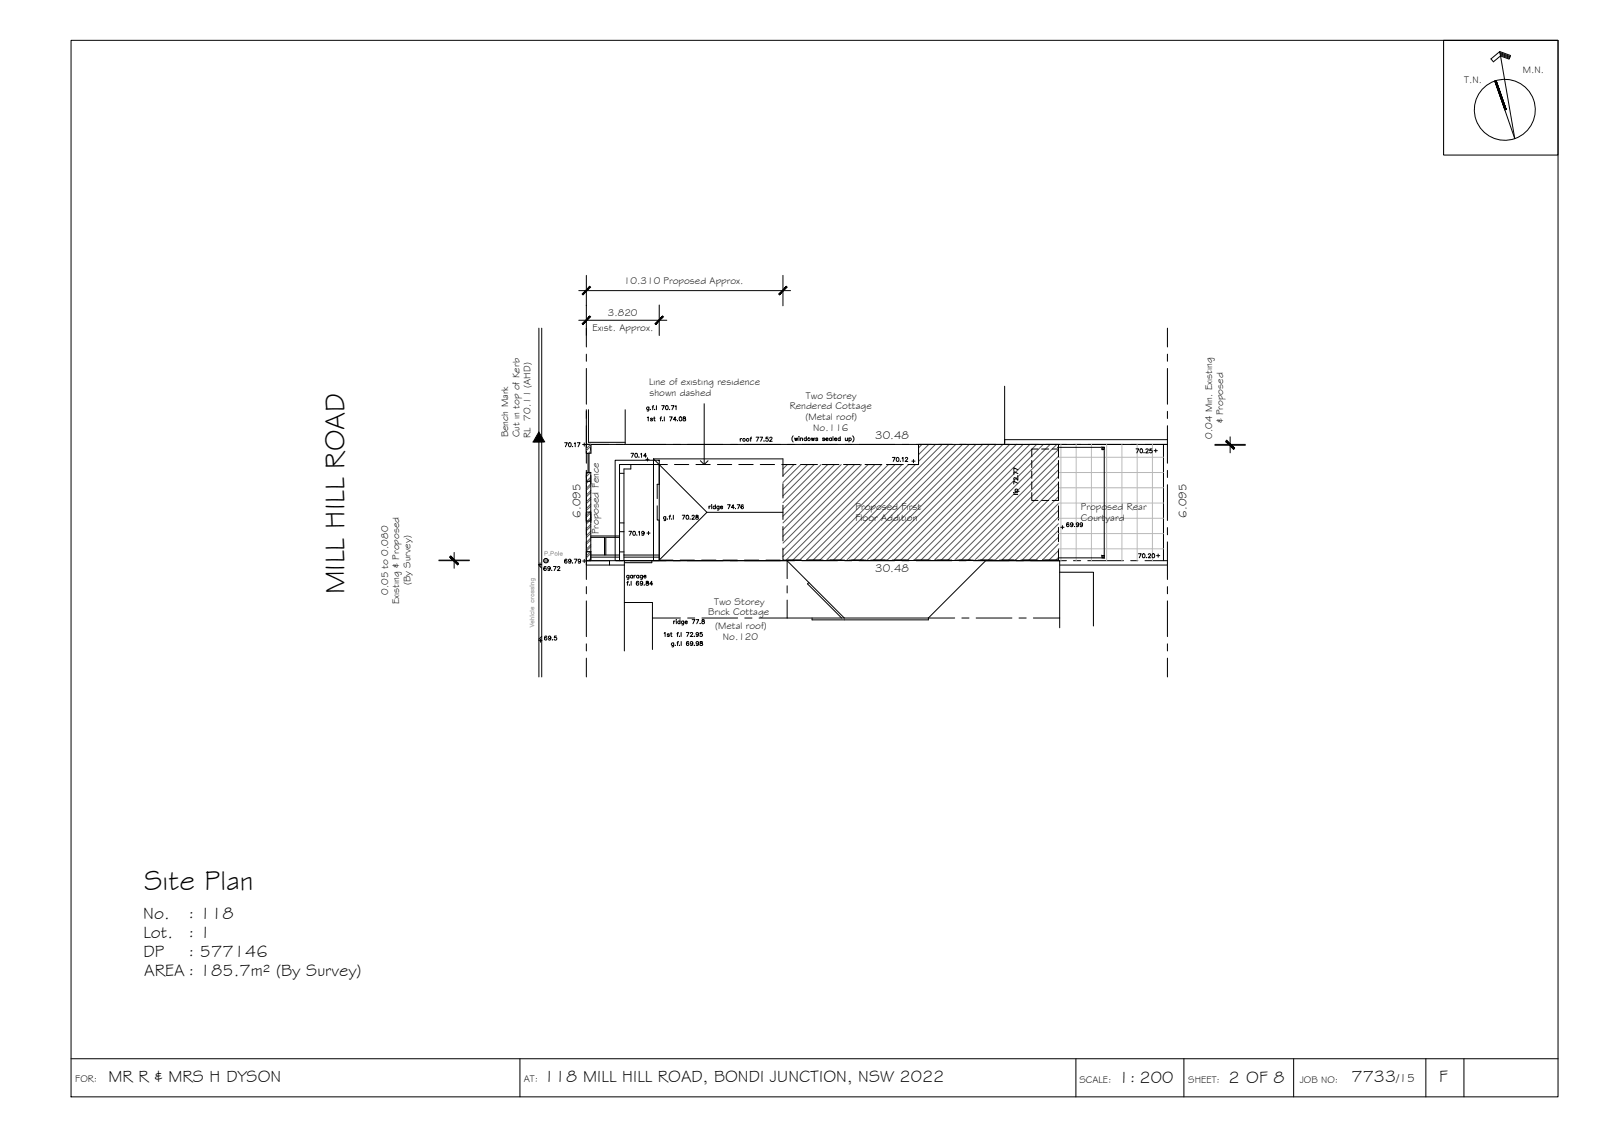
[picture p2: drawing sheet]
<svg xmlns="http://www.w3.org/2000/svg" width="420mm" height="297mm" viewBox="0 0 420 297" stroke-linecap="round" stroke-linejoin="round" font-family="sans-serif">
<!-- layer: HATCH -->
<g fill="none" stroke="#545454" stroke-width=".26">
<path d="M154.9 116.5l-1.1 1.1M154.9 118.2l-.6 .7M154.9 117l-1.1 1.1M154.9 118.7l-.1 .2M241.8 116.5l-.9 .9M243.6 116.5l-2.7 2.7M245.3 116.5l-4.4 4.5M247.1 116.5l-30.3 30.3M248.9 116.5l-30.3 30.3M250.7 116.5l-30.4 30.3M252.4 116.5l-30.3 30.3M254.2 116.5l-30.3 30.3"/>
<path d="M256 116.5l-30.4 30.3M257.7 116.5l-30.3 30.3M259.5 116.5l-30.3 30.3M261.3 116.5l-30.4 30.3M263 116.5l-30.3 30.3M264.8 116.5l-30.3 30.3M266.6 116.5l-30.4 30.3M268.3 116.5l-30.3 30.3M270.1 116.5l-30.3 30.3M271.9 116.5l-30.4 30.3M273.6 116.5l-30.3 30.3M275.4 116.5l-30.3 30.3"/>
<path d="M277.2 116.5l-30.3 30.3M277.6 117.8l-29 29M277.6 119.6l-27.2 27.2M154.4 123.9l-.6 .6M154.9 123.9l-1.1 1.1M154.9 125.1l-1.1 1.1M154.9 126.9l-1.1 1.1M154.9 128.6l-1.1 1.2M154.9 130.4l-1.1 1.2M154.9 132.2l-1.1 1.1M154.9 134l-1.1 1.1M154.9 135.7l-1.1 1.2"/>
<path d="M154.9 137.5l-1.1 1.2M154.9 139.3l-1.1 1.1M154.9 125.6l-1.1 1.1M154.9 127.4l-1.1 1.1M154.9 129.1l-1.1 1.2M154.9 130.9l-1.1 1.2M154.9 132.7l-1.1 1.1M154.9 134.4l-1.1 1.2M154.9 136.2l-1.1 1.2M154.9 138l-1.1 1.1M154.9 139.8l-1.1 1.1M206.5 121.8l-1.2 1.2"/>
<path d="M208.3 121.8l-3 2.9M210 121.8l-4.7 4.7M211.8 121.8l-6.5 6.5M213.6 121.8l-8.3 8.2M215.3 121.8l-10 10M217.1 121.8l-11.8 11.8M218.9 121.8l-13.6 13.5M220.6 121.8l-15.3 15.3M222.4 121.8l-17.1 17.1M224.2 121.8l-18.9 18.8M225.9 121.8l-20.6 20.6M227.7 121.8l-22.4 22.4"/>
<path d="M229.5 121.8l-24.2 24.1M231.2 121.8l-25 25M233 121.8l-25.1 25M234.8 121.8l-25.1 25M236.5 121.8l-25 25M238.3 121.8l-25 25M240.1 121.8l-25.1 25M277.6 121.4l-25.5 25.4M277.6 123.2l-23.7 23.6M277.6 124.9l-21.9 21.9M277.6 126.7l-20.1 20.1M277.6 128.5l-18.4 18.3"/>
<path d="M277.6 130.2l-16.6 16.6M277.6 132l-14.9 14.8M277.6 133.8l-13.1 13M277.6 135.5l-11.3 11.3M277.6 137.3l-9.5 9.5M277.6 139.1l-7.8 7.7M154.9 141l-1.1 1.2M154.9 142.8l-1.1 1.2M154.9 144.6l-1.1 1.1M154.9 146.4l-.6 .6M154.9 141.5l-1.1 1.2M154.9 143.3l-1.1 1.2"/>
<path d="M154.9 145.1l-1.1 1.1M154.9 146.9l-.1 .1M277.6 140.8l-6 6M277.6 142.6l-4.2 4.2M277.6 144.4l-2.5 2.4M277.6 146.1l-.7 .7"/>
</g>
<!-- layer: BORDER -->
<g fill="none" stroke="#000" stroke-width=".26">
<path d="M18.6 10.6h390v277h-390zM378.6 10.6h30v30.1h-30zM393.3 13.5l2.9 1.1-.4 .9-2.3-.8-1.8 1.5-.7-.8 2.3-1.9 4 22.9-5.2-15.2M393.4 13.8l2.7 1M393.4 14.1l2.6 .9M393.5 14.4l2.4 .9M392.4 21.1l2.6 7.6M18.6 277.6h390M136.4 277.6v10M282.2 277.6v10M310.5 277.6v10M339.3 277.6v10"/>
<path d="M374 277.6v10M383.9 277.6v10"/>
<circle cx="394.7" cy="28.8" r="8"/>
</g>
<g fill="#000" stroke="#000" stroke-width=".26">
<path d="M392.1 21.2l2.6 7.6zM392.1 21.2h.3l2.3 7.6z"/>
<path d="M392.4 21.2l2.3 7.6 .3-.1zM392.4 21.2l2.6 7.5z"/>
</g>
<!-- layer: TEXT -->
<g fill="none" stroke="#000" stroke-width=".26">
<path d="M148.1 116.1h.7l-.5 1M150.2 117v.1M150.6 116.3l.3-.2v1M151.4 116.1h.7l-.5 1M165.5 118.8h.7l-.5 1.1M167.6 119.8v.1M168 119.1l.3-.3v1.1M169.6 119.5h-.8l.5-.7v1.1M169.8 109.5l.2-.2v1.1M170.2 106.7l-.1 1h-.4M170.2 106.9a.34 .34 0 0 0-.5-.1 .34 .34 0 0 0 0 .5 .34 .34 0 0 0 .5 0M170.6 107.3h.1"/>
<path d="M171.1 106.7h.3M171.1 109.8l-.5-.1v.2l.5 .3-.2 .2-.3-.2M171.4 109.6h.4M171.5 106.4l-.3 .1v.9M171.6 109.3v.8l.2 .3M171.7 107.3h.1M172.2 106.4v1M173.1 109.6h.4M173.5 109.3l-.2 .2v.9M173.5 106.4h.7l-.5 1M173.8 110.3h.1M174.2 109.3v1.1"/>
<path d="M175.6 109.3h.7l-.5 1.1M175.6 107.3v.1M176.1 106.4h.7l-.5 1M177.1 106.5l.2-.1v1M177.4 110h-.8l.5-.7v1.1M177.7 110.3h.1M179.2 109.3v.3a.44 .44 0 0 1 .5 .2 .44 .44 0 0 1 0 .5h-.5a.44 .44 0 0 1 0-.5 .44 .44 0 0 1 .5-.2v-.3zM194.1 115v.7M194.5 115l-.4 .3M196.7 115h.4M197.1 114.6l-.2 .2v.9M198.3 114.6h.7l-.5 1.1"/>
<path d="M199.3 114.6h.7l-.5 1.1M200.4 115.6h.1M201.4 114.6h-.5v.5a.38 .38 0 0 1 .5 0 .38 .38 0 0 1 0 .5 .38 .38 0 0 1-.6-.1M201.9 114.9l.4-.3 .2 .3-.7 .8h.7M208 114.3a1.11 1.11 0 0 0 0 1.6M208.4 114.8l.2 .7 .2-.7 .2 .7 .2-.7M209.5 114.5h.1M209.6 114.8v.7M209.9 115l.5-.1 .1 .6M209.9 114.8v.7M211.5 115a.34 .34 0 0 0-.5-.1 .34 .34 0 0 0 0 .5 .34 .34 0 0 0 .5 0M211.5 114.5v1"/>
<path d="M212.8 114.8l.2 .7 .2-.7 .2 .7 .2-.7M214.5 115l-.5-.1v.2l.5 .3-.2 .1-.4-.1M216.3 115l-.2-.2-.4 .2 .5 .2v.3l-.5-.1M216.6 115.1h.6a.34 .34 0 0 0-.4-.3 .34 .34 0 0 0-.3 .4 .34 .34 0 0 0 .3 .3l.4-.1M218.1 115a.34 .34 0 0 0-.5-.1 .34 .34 0 0 0 0 .5 .34 .34 0 0 0 .5 0M218.1 114.8v.7M218.5 114.5v1M218.9 115.1h.6a.34 .34 0 0 0-.5-.2 .34 .34 0 0 0-.1 .5 .34 .34 0 0 0 .5 .1l.1-.1M220.4 115a.33 .33 0 0 0-.5-.1 .33 .33 0 0 0 0 .5 .33 .33 0 0 0 .5 0M220.4 114.5v1M221.7 114.8v.7l.6-.2M222.3 114.8v.7"/>
<path d="M222.7 115a.34 .34 0 0 1 .5-.1 .34 .34 0 0 1 0 .5 .34 .34 0 0 1-.5 0M222.7 114.8v1.1M223.6 114.3a1.07 1.07 0 0 1 0 1.6M234 119.9h.8l-.5 1.1M297.9 117.7h.8l-.5 1M300 118.6l.1 .1M300.5 117.9l.4-.2 .2 .3-.6 .7h.7M302.1 117.7h-.5l-.1 .4a.37 .37 0 0 1 .6 0 .37 .37 0 0 1 0 .6 .37 .37 0 0 1-.6-.2M164.9 139.3h.7l-.5 1M167.5 139.5l.2-.2v1M168.9 139.6a.33 .33 0 0 1-.4 .3 .33 .33 0 0 1-.2-.5 .33 .33 0 0 1 .6 0l-.1 .9-.5-.1M174.6 135.4v1l-.4 .1"/>
<path d="M174.6 135.6a.33 .33 0 0 0-.5-.1 .33 .33 0 0 0 0 .5 .33 .33 0 0 0 .5 0M175 136.1h.1M175.5 135.4h.3M175.9 135.1l-.3 .2v.8M176.1 136.1h.1M176.6 135.1v1M178.9 135.1h.7l-.5 1M181 136.1h.1M181.5 135.3l.4-.2 .2 .3-.7 .7h.7M182.6 135.1l-.1 .2a.61 .61 0 0 1 .6 .8h-.6a.61 .61 0 0 1 .6-.8l-.2-.2zM186 132.7v.7M186.4 132.7l-.4 .3"/>
<path d="M186.6 132.4h.1M186.7 132.7v.7M187.6 132.8a.34 .34 0 0 0-.5 0 .34 .34 0 0 0 0 .5 .34 .34 0 0 0 .5-.1M187.6 132.3v1.1M188.6 132.7l-.1 .9-.4 .1M188.6 132.8a.34 .34 0 0 0-.5 0 .34 .34 0 0 0 0 .5 .34 .34 0 0 0 .5-.1M188.9 133h.6a.34 .34 0 0 0-.5-.2 .34 .34 0 0 0-.1 .5 .34 .34 0 0 0 .5 0l.1-.1M190.8 132.3h.7l-.5 1.1M192.6 133h-.8l.5-.7v1.1M192.9 133.3h.1M193.3 132.3h.7l-.5 1.1M195 132.5l-.1-.1a.48 .48 0 0 0-.6 .4 .48 .48 0 0 0 .5 .5 .33 .33 0 0 0 0-.5 .33 .33 0 0 0-.5 .2"/>
<path d="M236.1 120.9h.1M236.6 120.1l.2-.2v1.1M237.4 120.2l.2-.3 .4 .2-.6 .9h.7M265.9 129.6h1M265.9 129.2h.1M266.2 129.2h.7M266.2 128.8h1.1M266.4 128.8a.34 .34 0 0 1-.1-.5 .34 .34 0 0 1 .5 0 .34 .34 0 0 1 0 .5M266.9 124.8h.1M266.9 126.7l-1-.5v.7M267 125.2l-.1 .7-.7-.7-.3 .2 .2 .4M267 124.2l-1.1-.6v.8"/>
<path d="M267 123.2l-1.1-.6v.8M280.3 137.2v-.1a.46 .46 0 0 0-.6 .5 .46 .46 0 0 0 .6 .3 .33 .33 0 0 0-.1-.4 .33 .33 0 0 0-.5 .2M281.4 137.4a.33 .33 0 0 1-.5 .2 .33 .33 0 0 1-.1-.5 .33 .33 0 0 1 .6 .1l-.2 .8-.4-.1M281.8 138h.1M282.9 137.4a.33 .33 0 0 1-.4 .3 .33 .33 0 0 1-.2-.5 .33 .33 0 0 1 .6 0l-.1 .8-.5-.1M283.9 137.4a.33 .33 0 0 1-.5 .2 .33 .33 0 0 1-.1-.5 .33 .33 0 0 1 .6 .1l-.1 .8-.5-.1M143.2 148.7v-.1a.47 .47 0 0 0-.6 .4 .47 .47 0 0 0 .6 .4 .33 .33 0 0 0-.1-.5 .33 .33 0 0 0-.5 .3M144.3 148.9a.33 .33 0 0 1-.4 .3 .33 .33 0 0 1-.2-.5 .33 .33 0 0 1 .5 0v.8l-.5-.1M144.7 149.5h.1M145.1 148.5h.8l-.5 1.1M146.2 148.8l.2-.3 .4 .2-.6 .9h.7M148.7 146.7l-.1-.1a.46 .46 0 0 0-.6 .5 .46 .46 0 0 0 .7 .4 .33 .33 0 0 0-.2-.5 .33 .33 0 0 0-.4 .3"/>
<path d="M149.8 147a.34 .34 0 0 1-.5 .3 .34 .34 0 0 1-.1-.6 .34 .34 0 0 1 .5 0l-.1 .9-.5-.1M150.2 147.5v.1M150.6 146.6h.7l-.5 1.1M152.3 147a.33 .33 0 0 1-.5 .2 .33 .33 0 0 1-.1-.5 .33 .33 0 0 1 .5 0l-.1 .9-.4-.1M164.4 152.7h.4M164.8 152.4l-.2 .2v.9M165 150.8l-.1 1h-.4M165 151a.34 .34 0 0 0-.5-.1 .34 .34 0 0 0 0 .5 .34 .34 0 0 0 .5 0M165.1 153.3v.1M165.5 152.4v1.1M165.9 151a.34 .34 0 0 0-.5-.1 .34 .34 0 0 0 0 .5 .34 .34 0 0 0 .5 0M165.9 150.8v.7"/>
<path d="M166.3 150.8v.7M166.7 150.8l-.4 .3M167 140.2l.1 .1M167.5 152.5l-.1-.1a.47 .47 0 0 0-.6 .5 .47 .47 0 0 0 .7 .4 .33 .33 0 0 0-.2-.5 .33 .33 0 0 0-.4 .3M167.5 151a.34 .34 0 0 0-.5-.1 .34 .34 0 0 0 0 .5 .34 .34 0 0 0 .5 0M167.5 150.8v.7M168.5 150.8v1h-.5M168.5 151a.34 .34 0 0 0-.5-.1 .34 .34 0 0 0 0 .5 .34 .34 0 0 0 .5 0M168.6 152.7a.33 .33 0 0 1-.5 .3 .33 .33 0 0 1-.1-.5 .33 .33 0 0 1 .5 0l-.1 .9-.5-.1M168.9 151.1h.5a.35 .35 0 0 0-.3-.2 .35 .35 0 0 0-.3 .3 .35 .35 0 0 0 .3 .3l.3-.1M169 153.3v.1M169.5 152.4v.3l.6 .4a.36 .36 0 0 1-.3 .4 .36 .36 0 0 1-.4-.3l.2-.3 .5-.3-.1-.2z"/>
<path d="M171.2 153.1h-.8l.5-.7v1.1M298.6 145.2h.7l-.5 1M300.7 146.1v.1M301.2 145.4l.2-.2 .4 .2-.7 .8h.7M302.3 145.2a.49 .49 0 0 1 .5 .5 .49 .49 0 0 1-.5 .5l-.2-.4zM143.4 166.9v-.1a.48 .48 0 0 0-.6 .4 .48 .48 0 0 0 .5 .6 .33 .33 0 0 0 0-.6 .33 .33 0 0 0-.5 .3M144.5 167.1a.33 .33 0 0 1-.5 .3 .33 .33 0 0 1-.1-.5 .33 .33 0 0 1 .5 0l-.1 .9-.4-.1M144.9 167.7v.1M145.9 166.7h-.5v.5a.37 .37 0 0 1 .5 0 .37 .37 0 0 1 0 .5 .37 .37 0 0 1-.6-.1M174.2 166l.2-.2v1.1M175.6 166.3l-.2-.1-.4 .1 .5 .3v.2l-.5-.1M175.9 166.2h.3"/>
<path d="M176 165.8v.9l.3 .2M176.7 168.5l-.1 1-.4 .1M176.7 168.7a.34 .34 0 0 0-.5-.1 .34 .34 0 0 0 0 .5 .34 .34 0 0 0 .5 0M176.7 162.8v.7M177.1 169.1l.1 .1M177.1 162.8l-.4 .3M177.3 162.5h.1M177.4 162.8v.7M177.5 166.2h.4M177.6 168.5h.3M177.9 165.8l-.2 .2v.9M178 168.2l-.3 .2v.8"/>
<path d="M178.2 166.8h.1M178.2 169.1l.1 .1M178.3 163a.33 .33 0 0 0-.5-.1 .33 .33 0 0 0 0 .5 .33 .33 0 0 0 .5 0M178.3 162.4v1.1M178.6 165.8v1.1M178.7 168.2v1M179.3 162.8l-.1 1h-.4M179.3 163a.34 .34 0 0 0-.5-.1 .34 .34 0 0 0 0 .5 .34 .34 0 0 0 .5 0M179.7 163.1h.6a.35 .35 0 0 0-.4-.3 .35 .35 0 0 0-.3 .4 .35 .35 0 0 0 .3 .3l.4-.1M180 165.8h.7l-.5 1.1M180.6 168.3v-.1a.49 .49 0 0 0-.6 .5 .49 .49 0 0 0 .5 .5 .33 .33 0 0 0 0-.6 .33 .33 0 0 0-.5 .3M181.1 166.1l.2-.3 .4 .2-.7 .9h.7"/>
<path d="M181.5 162.4h.7l-.5 1.1M181.7 168.5a.33 .33 0 0 1-.4 .3 .33 .33 0 0 1-.2-.5 .33 .33 0 0 1 .5 0l-.1 .9-.4-.1M182.1 166.8h.1M182.1 169.1v.1M182.5 162.4h.7l-.5 1.1M183.2 166.2a.33 .33 0 0 1-.5 .2 .33 .33 0 0 1-.1-.5 .33 .33 0 0 1 .5 .1l-.1 .8-.4-.1M183.2 168.5a.33 .33 0 0 1-.5 .3 .33 .33 0 0 1-.1-.5 .33 .33 0 0 1 .6 0l-.1 .9-.5-.1M183.6 163.4v.1M183.7 168.2l-.1 .2a.57 .57 0 0 1 .6 .8l-.6-.1a.61 .61 0 0 1 .6-.7v-.2zM184.2 162.5v.3l.6 .4a.36 .36 0 0 1-.4 .3 .36 .36 0 0 1-.3-.3l.6-.5-.2-.3zM184.2 165.8h-.6v.5a.38 .38 0 0 1 .6 0 .38 .38 0 0 1-.1 .5 .38 .38 0 0 1-.6-.1"/>
<circle cx="149.5" cy="116.5" r=".48"/>
<circle cx="166.8" cy="119.3" r=".49"/>
<circle cx="174.9" cy="106.8" r=".48"/>
<circle cx="178.5" cy="109.8" r=".48"/>
<circle cx="195.1" cy="115.3" r=".35"/>
<circle cx="196.1" cy="115.3" r=".35"/>
<circle cx="212.2" cy="115.2" r=".35"/>
<circle cx="299.3" cy="118.2" r=".48"/>
<circle cx="166.3" cy="139.8" r=".48"/>
<circle cx="180.3" cy="135.6" r=".49"/>
<circle cx="235.4" cy="120.4" r=".49"/>
<circle cx="300" cy="145.7" r=".49"/>
</g>
<!-- layer: EXISTING -->
<g fill="none" stroke="#000" stroke-width=".26">
<path d="M141.3 86v91.5M142.1 86v91.5M153.8 107.4v11.5l1.1-.1v-2.3h-1.1h10.2v-9.1M154.3 107.4v8.6h9.7M164 116.5h142.2M240.9 116.5v5.3h-2.1M263.5 115.3h42.7M263.5 101.3v15.2M305.1 116.5v30.5M153.8 124.6v2.4M153.8 134.7v2.3M154.9 124.6v2.4"/>
<path d="M154.9 134.7v2.3M162.5 124.1h1.1M162.5 139.4h1.1M162.5 137.1h1.1M165.4 121.8v1.2h-1.8v22.5M172.4 132.6v3.7h.5v10.5h3.6M172.9 121.8v5.2h-.5v3.7M175 121.8h-12.5v25.2M176.9 121.8h3.7M182.5 121.8h3.8M188.2 121.8h3.7M193.8 121.8h3.7"/>
<path d="M199.4 121.8h3.7M205 121.8h3.8M210.7 121.8h3.7M216.3 121.8h3.7M221.9 121.8h3.7M227.5 121.8h3.8M233.2 121.8h3.7M141.3 148.2l.8 .7M153.8 147v1.1h10M154.9 147v-2.4h-1.1v2.4h8.7M154.9 145.5h7.6M154.9 146.1h7.6"/>
<path d="M159.9 147v1.1M162.5 144.7h1.1M163.6 145.5v1.5h-1.1M163.6 145.5h9.3M163.6 146.1h9.3M170.9 147v.5h-7.1M178.4 146.8h3.7M184 146.8h3.8M189.6 146.8h3.8M195.2 146.8h3.8M200.9 146.8h3.7M206.5 146.8h3.8"/>
<path d="M212.1 146.8h3.8M212.1 152.7l-.3 .4 8.9 8.9M217.7 146.8h3.8M223.4 146.8h3.7M229 146.8h3.8M234.6 146.8h3.8M240.2 146.8h3.8M245.9 146.8h3.7M251.5 146.8h3.8M257.1 146.8h3.8M262.7 146.8h3.8M268.4 146.8h3.7"/>
<path d="M274 146.8h3.6M277.9 148.1h28.3M277.9 150v14.6M142.1 166.8l-.8 .8M206.4 162h37.1M213 162v.5h30.5v-.5M221.4 162l-15-15h-42.6v23.7M243.5 162l15-15h19.4v3h8.9v14.1"/>
</g>
<!-- layer: ROOFPLAN EXIST. -->
<g fill="none" stroke="#000" stroke-width=".26">
<path d="M161.3 120.7h11.6v26.3h-11.6zM171.4 120.3l14 14-12.6 12.7M171.4 120.3h33.9M171.4 120.3v26.7h106.2M185.4 134.3h19.9M163.8 158h7.3v12.3M206.4 157.3v4.7h-7.3M206.4 147v4.7M206.4 153.6v1.9M171.1 162h7.4M180.3 162h1.9M184.1 162h9.4"/>
<path d="M195.3 162h1.9M243.5 162h6.9M252.3 162h1.8M256 162h9.4M267.3 162h1.8M271 162h6.9"/>
</g>
<!-- layer: BOUNDARY -->
<g fill="none" stroke="#000" stroke-width=".26">
<path d="M153.8 86v5M153.8 92.9v1.8M153.8 96.6v9.4M306.2 86v5M306.2 92.9v1.8M306.2 96.6v9.4M153.8 116.5h5.9M153.8 107.8v1.9M153.8 111.6v9.8M161.6 116.5h1.8M165.3 116.5h9.4M176.6 116.5h1.8"/>
<path d="M180.3 116.5h9.4M191.5 116.5h1.9M195.3 116.5h9.4M206.6 116.5h1.8M210.3 116.5h9.4M221.6 116.5h1.8M225.3 116.5h9.4M236.5 116.5h1.9M240.3 116.5h9.4M251.6 116.5h1.8M255.3 116.5h9.4M266.6 116.5h1.8"/>
<path d="M270.3 116.5h9.4M281.5 116.5h1.9M285.3 116.5h9.4M296.6 116.5h1.8M300.3 116.5h5.9M306.2 107.8v1.9M306.2 111.6v9.8M153.8 123.3v1.9M153.8 127.1v9.4M153.8 138.3v1.9M306.2 123.3v1.9M306.2 127.1v9.4"/>
<path d="M306.2 138.3v1.9M153.8 147h5.9M153.8 142.1v9.8M153.8 153.8v1.9M153.8 157.5v9.4M161.6 147h1.8M165.3 147h9.4M176.6 147h1.8M180.3 147h9.4M191.5 147h1.9M195.3 147h9.4M206.6 147h1.8"/>
<path d="M210.3 147h9.4M221.6 147h1.8M225.3 147h9.4M236.5 147h1.9M240.3 147h9.4M251.6 147h1.8M255.3 147h9.4M266.6 147h1.8M270.3 147h9.4M281.5 147h1.9M285.3 147h9.4M296.6 147h1.8"/>
<path d="M300.3 147h5.9M306.2 142.1v9.8M306.2 153.8v1.9M306.2 157.5v9.4M153.8 168.8v1.9M153.8 172.5v5M306.2 168.8v1.9M306.2 172.5v5"/>
</g>
<!-- layer: TEXT1 -->
<g fill="#989898" stroke="#989898" stroke-width=".26">
<path d="M143.1 146.5l.2 .1zM143.1 146.6h.2z"/>
<path d="M143.1 146.6h.3zM143 146.6h.4z"/>
<path d="M143 146.6h.5zM142.9 146.6h.6z"/>
<path d="M142.9 146.6l.6 .1zM142.8 146.7h.7z"/>
<path d="M142.8 146.7l.8 .1zM142.8 146.7l.8 .1z"/>
<path d="M142.8 146.8h.8zM142.8 146.8h.8z"/>
<path d="M142.8 146.8l.8 .1zM142.8 146.8l.8 .1z"/>
<path d="M142.7 146.9l.9 .1zM142.7 146.9l.9 .1z"/>
<path d="M142.7 147l.9 .1zM142.7 147l.9 .1z"/>
<path d="M142.7 147.1h.9zM142.7 147.1l.9 .1z"/>
<path d="M142.8 147.2h.8zM142.8 147.2h.8z"/>
<path d="M142.8 147.2h.8zM142.8 147.2l.7 .1z"/>
<path d="M142.8 147.3h.7zM142.8 147.3l.7 .1z"/>
<path d="M142.9 147.4h.6zM142.9 147.4h.5z"/>
<path d="M143 147.4h.4zM143 147.4h.3z"/>
<path d="M143.1 147.4h.2zM143.1 147.4l.1 .1z"/>
</g>
<circle cx="143.2" cy="147" r=".58" fill="none" stroke="#000" stroke-width=".26"/>
<!-- layer: HGTS_11 -->
<g fill="none" stroke="#bababa" stroke-width=".26">
<path d="M139.1 153.7h.1M139.3 156.6l.3 .4M139.3 151.7h1l.1 .5M139.3 157h.7M139.3 153.6h.7M139.3 153.3h.7M139.5 157.3a.34 .34 0 0 0-.1 .5 .34 .34 0 0 0 .6 0 .34 .34 0 0 0-.1-.5M139.5 154.8l-.1 .5h.2l.3-.5 .1 .2-.1 .4M139.5 154l-.2 .2 .2 .3 .2-.5h.3l-.1 .5M139.5 151.7a.34 .34 0 0 0-.1 .5 .34 .34 0 0 0 .6 0 .34 .34 0 0 0-.1-.5M139.9 159.2a.32 .32 0 0 1 .1 .5 .32 .32 0 0 1-.5 0 .32 .32 0 0 1 .1-.5v.6M140 152.7l-.6 .1 .1 .5"/>
<path d="M142.9 145.1h.6l.1-.3-.3-.2h-.4v1M144 145.5v.1M144.5 145.1l.6-.1v-.3l-.6-.1v1M146.5 144.6v1M146.9 145.2h.6a.34 .34 0 0 0-.4-.3 .34 .34 0 0 0-.3 .4 .34 .34 0 0 0 .3 .3l.4-.1M139 163.6l1 .4-1 .4M139.1 161.5h.1M139 162.5h1M139 160.2h1M139.3 161.5h.7M139.5 160.5a.33 .33 0 0 0 0 .5 .33 .33 0 0 0 .4 0 .33 .33 0 0 0 0-.5M139.9 162.8a.33 .33 0 0 1 .1 .5 .33 .33 0 0 1-.5 0 .33 .33 0 0 1 .1-.5v.6"/>
<path d="M140 161.9l-.6 .1 .1 .5"/>
<circle cx="139.7" cy="156" r=".35"/>
<circle cx="145.8" cy="145.3" r=".35"/>
</g>
<g fill="none" stroke="#000" stroke-width=".26">
<path d="M152.8 116.5h.9M153.2 116.1v.9M302.7 118.1h.8M303.1 117.7v.9M169.4 120.4h.8M169.7 139.8h.8M169.8 120v.9M170.1 139.3v.9M239.1 120.9h.9M239.6 120.5v.8M278.2 138.2h.9M278.6 137.8v.9"/>
<path d="M141.2 148h.9M141.6 147.6v.8M152.8 147.1h.9M153.2 146.7v.8M303.3 145.7h.9M303.7 145.2v.9M141.3 168h.9M141.7 167.5v.9"/>
</g>
<!-- layer: TEXT -->
<path d="M141.3 113.3l1.5 2.5h-2.9zM139.9 115.8h2.9z" fill="#000" stroke="#000" stroke-width=".26"/>
<!-- layer: NEWWORK -->
<g fill="none" stroke="#000" stroke-width=".26">
<path d="M153.8 116.5h1.1v2.4h-1.1zM154.2 118.9v5M154.5 118.9v5M244.3 116.5h-3.4v5.3h-2.8M246.1 116.5h3.8M251.8 116.5h3.7M257.4 116.5h3.7M263 116.5h3.8M268.6 116.5h3.8M272.2 117.7h-1.6v2.1M273.2 117.7h1.8M274.3 116.5h3.3v3"/>
<path d="M276 117.7h1.6v2.1M153.8 123.9h1.1v2.3h-1.1zM153.8 134.3h1.1v2.3h-1.1zM153.8 126.2v18.4M154.9 126.2v18.4M205.3 120.3v4.6M205.3 121.8h2.8M205.3 126.8v3.8M205.3 132.5v3.7M205.3 138.1v3.7M210 121.8h3.7M215.6 121.8h3.8"/>
<path d="M221.2 121.8h3.8M226.9 121.8h3.7M232.5 121.8h3.7M270.6 129.2v2h1.6M270.6 120.7v1.9M270.6 123.5v1.9M270.6 126.3v1.9M273.2 131.2h1.8M277.6 120.7v4.7M277.6 126.3v4.9h-1.6M277.6 132.6v3.8M277.6 138.3v3.7"/>
<path d="M153.8 144.6h1.1v2.4h-1.1zM154.9 140.9h3.6v4.6M154.9 140.5h7.6M162.5 140.9h-3.6v4.6M205.3 143.7v3.1h4.3M211.5 146.8h3.7M217.1 146.8h3.7M222.7 146.8h3.8M228.4 146.8h3.7M234 146.8h3.7M239.6 146.8h3.7M245.2 146.8h3.8"/>
<path d="M250.9 146.8h3.7M256.5 146.8h3.7M262.1 146.8h3.7M267.7 146.8h3.8M277.6 143.9v2.9h-4.2"/>
</g>
<!-- layer: HATCH -->
<g fill="none" stroke="#bababa" stroke-width=".26">
<path d="M277.6 119.9h27.5M278.2 116.5v30.5M282.2 116.5v30.5M286.2 116.5v30.5M290.2 116.5v30.5M294.2 116.5v30.5M298.2 116.5v30.5M302.2 116.5v30.5M277.6 139.9h27.5M277.6 135.9h27.5M277.6 131.9h27.5M277.6 127.9h27.5"/>
<path d="M277.6 123.9h27.5M277.6 143.9h27.5"/>
</g>
<!-- layer: 0.13 -->
<path d="M277.3 117.3h12.3v29h-12M289 117.3h.6v.6h-.6zM289 145.6h.6v.7h-.6z" fill="none" stroke="#000" stroke-width=".26"/>
<!-- layer: HATCH -->
<g fill="#545454" stroke="#545454" stroke-width=".26">
<path d="M289 145.6l.6 .7v-.7zM289 145.6l.6 .7h-.6z"/>
<path d="M289 117.3l.6 .6v-.6zM289 117.3l.6 .6h-.6z"/>
</g>
<!-- layer: 0 -->
<path d="M184.7 105.8v16M183.7 120.8l1 1 1-1" fill="none" stroke="#000" stroke-width=".26"/>
<!-- layer: DIMENSION -->
<path d="M151.8 76.2h55.5M153.8 72.2v15.8M172.9 80v8M205.3 72.2v8M151.8 84h23.1M318.6 116.5h8M318.6 116.7h8M322.6 114.5v4.2M115.1 146.8h8M115.1 147h8M119.1 144.8v4.2" fill="none" stroke="#000" stroke-width=".26"/>
<!-- layer: 0 -->
<g fill="#000" stroke="#000" stroke-width=".26">
<path d="M154.7 75.1l-1.8 2.2 2-2zM154.7 75.1l-1.8 2.2-.2-.2z"/>
<path d="M204.2 77.1l.2 .2 1.8-2.2zM206.2 75.1l.2 .2-2 2z"/>
<path d="M154.7 82.9l-1.8 2.2 2-2zM152.7 84.9l2-2-1.8 2.2z"/>
<path d="M171.8 84.9l.2 .2 1.8-2.2zM173.8 82.9l.2 .2-2 2z"/>
<path d="M321.7 115.4l-.2 .2 2.3 1.8zM321.5 115.6l2.3 1.8-.3 .2z"/>
<path d="M321.5 115.8l2 2 .3-.2zM321.5 115.8l.2-.2 2.1 2z"/>
<path d="M118.2 145.7l-.2 .3 2.2 1.7zM118 146l2.2 1.7-.2 .2z"/>
<path d="M118 146.1l2 2 .2-.2zM118 146.1l.2-.2 2 2z"/>
</g>
<g font-size="7.5">
<text x="90.4" y="155.8" transform="rotate(-90 90.4 155.8)">MILL HILL ROAD</text>
<text x="37.8" y="233.3">Site Plan</text>
</g>
<g font-size="4.5">
<text x="37.6" y="240.8">No.</text>
<text x="37.6" y="245.8">Lot.</text>
<text x="49.4" y="240.8">: 118</text>
<text x="49.4" y="245.8">: 1</text>
<text x="37.6" y="250.9">DP</text>
<text x="49.4" y="250.9">: 577146</text>
<text x="37.8" y="255.9">AREA : 185.7m² (By Survey)</text>
<text x="28.4" y="283.6">MR R &amp; MRS H DYSON</text>
<text x="142.6" y="283.6">118 MILL HILL ROAD, BONDI JUNCTION, NSW 2022</text>
<text x="293.4" y="283.9">1: 200</text>
<text x="322.2" y="283.9">2 OF 8</text>
<text x="354.4" y="283.8">7733</text>
<text x="377.4" y="283.7">F</text>
</g>
<text font-size="3.2" x="366.2" y="283.8">/15</text>
<g font-size="3">
<text x="229.5" y="115.2">30.48</text>
<text x="152.3" y="135.7" transform="rotate(-90 152.3 135.7)">6.095</text>
<text x="311.2" y="135.7" transform="rotate(-90 311.2 135.7)">6.095</text>
<text x="229.5" y="149.9">30.48</text>
</g>
<g font-size="2.6">
<text x="384" y="21.8">T.N.</text>
<text x="399.4" y="19.1">M.N.</text>
<text x="163.6" y="74.5">10.310 Proposed Approx.</text>
<text x="159.4" y="82.9">3.820</text>
<text x="155.4" y="86.7">Exist. Approx.</text>
<text x="170.3" y="100.9">Line of existing residence</text>
<text x="170.4" y="103.8">shown dashed</text>
<text x="207.1" y="107.2">Rendered Cottage</text>
<text x="211.4" y="104.6">Two Storey</text>
<text x="211.3" y="110.1">(Metal roof)</text>
<text x="213.3" y="113">No.116</text>
<text x="320.8" y="111" transform="rotate(-90 320.8 111)">&amp; Proposed</text>
<text x="133.3" y="114.7" transform="rotate(-90 133.3 114.7)">Bench Mark</text>
<text x="136.3" y="114.7" transform="rotate(-90 136.3 114.7)">Cut in top of Kerb</text>
<text x="139.2" y="114.8" transform="rotate(-90 139.2 114.8)">RL 70.11 (AHD)</text>
<text x="317.9" y="115" transform="rotate(-90 317.9 115)">0.04 Min. Existing</text>
<text x="224.3" y="136.5">Floor Addition</text>
<text x="224.4" y="133.6">Proposed First</text>
<text x="283.5" y="133.6">Proposed Rear</text>
<text x="283.5" y="136.5">Courtyard</text>
<text x="157" y="140.1" transform="rotate(-90 157 140.1)">Proposed Fence</text>
<text x="101.8" y="156" transform="rotate(-90 101.8 156)">0.05 to 0.080</text>
<text x="107.6" y="153.5" transform="rotate(-90 107.6 153.5)">(By Survey)</text>
<text x="104.7" y="158.3" transform="rotate(-90 104.7 158.3)">Existing &amp; Proposed</text>
<text x="185.7" y="161.2">Brick Cottage</text>
<text x="187.3" y="158.6">Two Storey</text>
<text x="187.6" y="164.9">(Metal roof)</text>
<text x="189.6" y="167.7">No.120</text>
<text x="19.8" y="283.8">FOR:</text>
<text x="137.4" y="283.6">AT:</text>
<text x="283.1" y="283.9">SCALE:</text>
<text x="311.6" y="283.9">SHEET:</text>
<text x="340.9" y="283.9">JOB NO:</text>
</g>
</svg>
